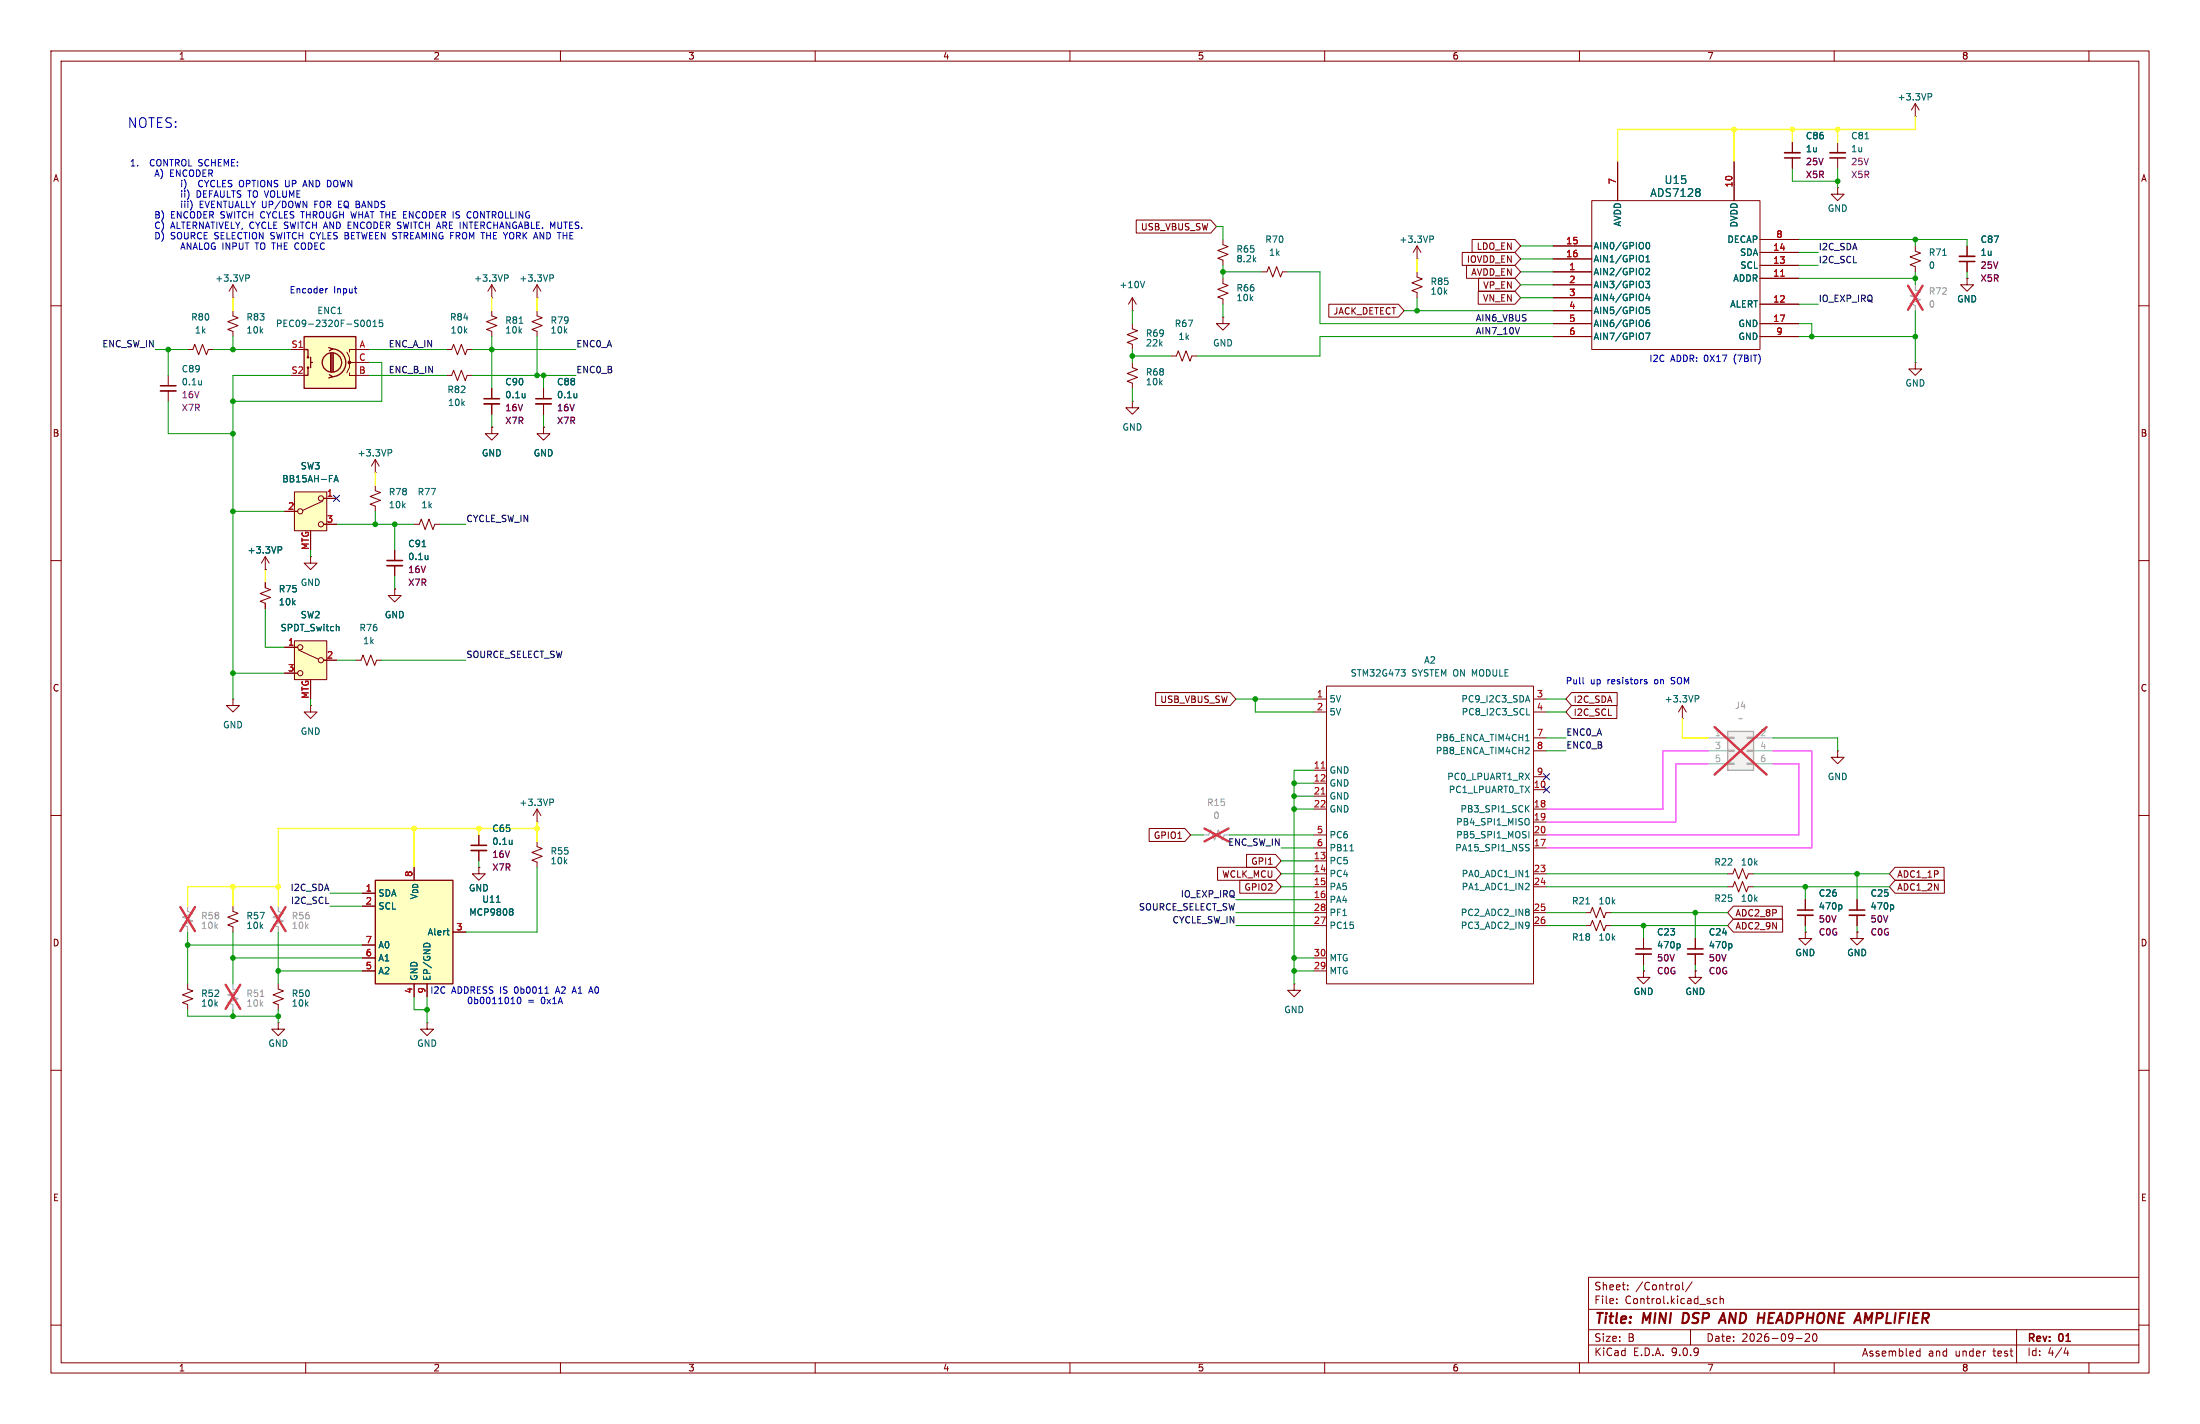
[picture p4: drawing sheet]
<svg xmlns="http://www.w3.org/2000/svg" width="432mm" height="279mm" viewBox="0 0 432 279" stroke-linecap="round" stroke-linejoin="round" font-family="sans-serif">
<path d="M0 0h431.8v279.4h-431.8z" fill="#fff" stroke="#fff" stroke-width=".2"/>
<g fill="none" stroke="#840000" stroke-width=".2">
<path d="M10 10h411.8v259.4h-411.8zM12 12h407.8v255.4h-407.8zM60 10v2M110 10v2M160 10v2M210 10v2M260 10v2M310 10v2M360 10v2M410 10v2M45.7 58.4h.1M45.7 55.9l-.7 1.3"/>
<path d="M45.7 55.9l.8 1.3M45.7 55.9v2.5M96.5 58.4h.1M96.5 55.9l-.7 1.3M96.5 55.9l.8 1.3M96.5 55.9v2.5M105.4 58.4h.1M105.4 55.9v2.5M105.4 55.9l-.8 1.3M105.4 55.9l.8 1.3M222.2 58.4v2.6M222.2 58.4l-.7 1.3"/>
<path d="M222.2 58.4l.8 1.3M240 47v1l1 .4-2 .7 2 .8-2 .8 1 .4v1M247.6 53.3h1.1l.3-1 .8 2.1 .8-2.1 .7 2.1 .4-1.1h1M278.1 50.8h.1M278.1 53.3v1.1l1 .3-2 .8 2 .8-2 .7 1 .4v1M278.1 48.3l-.7 1.2M278.1 48.3l.8 1.2M278.1 48.3v2.5M10 60h2M36.8 68.6h1l.4-1 .8 2 .8-2 .7 2 .4-1h1M45.7 61v1l1 .4-2 .7 2 .8-2 .7 1 .4v1M87.6 68.6h1l.4-1 .8 2 .8-2 .7 2 .4-1h1"/>
<path d="M96.5 61v1l1 .4-2 .7 2 .8-2 .7 1 .4v1M105.4 61v1l1 .4-2 .7 2 .8-2 .7 1 .4v1M222.2 78.7v1.3h1.3l-1.3 1.3-1.2-1.3h1.2M222.2 78.7h.1M222.2 71.1v1l1.1 .4-2.1 .8 2.1 .7-2.1 .8 1 .4v1M222.2 63.5v1l1.1 .4-2.1 .8 2.1 .7-2.1 .8 1 .4v1M222.2 61h.1M229.9 69.9h1l.4-1.1 .7 2.1 .8-2.1 .8 2.1 .3-1h1M240 62.2v1.3h1.3l-1.3 1.3-1.2-1.3h1.2M240 62.2h.1M419.8 60h2M73.7 92.7h.1"/>
<path d="M73.7 90.2l-.8 1.2M73.7 90.2l.7 1.2M73.7 90.2v2.5M10 110h2M52.1 114.3v1l1 .4-2 .8 2 .7-2 .8 1 .4v1M419.8 110h2M69.8 129.5h1.1l.3-1 .8 2.1 .8-2.1 .7 2.1 .4-1.1h1M257.8 137.2h2.5M257.8 139.7h2.5M260.3 134.6h40.7v58.4h-40.7zM301 137.2h2.5M301 139.7h2.5"/>
<path d="M330.2 138.4l-.8 1.3M330.2 138.4l.8 1.3M330.2 138.4v2.6M10 160h2M257.8 151.1h2.5M257.8 153.7h2.5M257.8 156.2h2.5M257.8 158.8h2.5M301 158.8h2.5M301 144.8h2.5M301 147.3h2.5M301 152.4h2.5"/>
<path d="M301 154.9h2.5M330.2 141h.1M419.8 160h2M105.4 165.1v1l1 .4-2 .8 2 .7-2 .8 1 .4v1M257.8 163.8h2.5M257.8 166.4h2.5M257.8 168.9h2.5M257.8 171.5h2.5M257.8 174h2.5M257.8 176.5h2.5M257.8 179.1h2.5M301 163.8h2.5"/>
<path d="M301 166.4h2.5M301 171.5h2.5M301 174h2.5M301 179.1h2.5M301 161.3h2.5M311.1 179.1h1.1l.3-1 .8 2 .8-2 .7 2 .4-1h1M339.1 174h1l.4-1 .7 2 .8-2 .8 2 .4-1h1M339.1 171.5h1l.4-1.1 .7 2.1 .8-2.1 .8 2.1 .4-1h1M364.5 176.5v2.1M364.5 179.6v2M254 193v1.3h1.3l-1.3 1.3-1.3-1.3h1.3M254 193h.1"/>
<path d="M257.8 181.6h2.5M257.8 188h2.5M257.8 190.5h2.5M301 181.6h2.5M311.1 181.6h1.1l.3-1 .8 2 .8-2 .7 2 .4-1h1M322.6 190.5v1.3h1.2l-1.2 1.2-1.3-1.2h1.3M322.6 190.5h.1M322.6 184.2v2M322.6 187.2v2M332.7 190.5v1.3h1.3l-1.3 1.2-1.2-1.2h1.2M332.7 190.5h.1M332.7 184.2v2"/>
<path d="M332.7 187.2v2M354.3 182.9v1.3h1.3l-1.3 1.2-1.2-1.2h1.2M354.3 182.9h.1M10 210h2M419.8 210h2M10 260h2M311.8 256.9h108M317.3 255.6v.2M317.3 254.9v.1M319.5 252.9v.2M319.5 252.2v.1M330.3 251.6v1.3l.2 .2"/>
<path d="M332.1 251.5l-1.3 1.9M337 254.9l-.5-.1-.2 .3 .1 .6h.6M337.6 254.9l.2-.1 .4 .1 .1 .9M337.6 254.3v1.5M419.7 250.6h-107.9v16.8M419.8 260h2M60 267.4v2M110 267.4v2M160 267.4v2M210 267.4v2M260 267.4v2M310 267.4v2"/>
<path d="M311.8 263.9h108M311.8 260.9h108M331.8 260.9v3M352.5 262.6h1.2M354.3 261.8l.6-.1 .2 .1 .1 .3-.9 1.1h.9M355.9 261.8l.2-.1a.8 .8 0 0 1 .5 .7 .8 .8 0 0 1-.5 .8l-.2-.2-.1-.4zM360 267.4v2M374.9 266h.6M374.9 265.2l.5-.1 .2 .3-.7 .2M376.7 265.1l-.4 .1-.2 .2 .1 .5 .5 .2M382.1 265.2l-.5-.1-.2 .3 .1 .6h.6M388.6 265.2v.2l-.7 .2"/>
<path d="M389.3 265.1v1M389.4 265.2l-.1 .2M394.5 265.1h.6M394.7 264.6v1.3l.4 .2M395.8 260.9v6.5M405.5 264.4l-.4 1.1h.9M405.8 265v1M410 267.4v2"/>
</g>
<path d="M330.4 257.6l-.2 2h.5M337.3 259.6l1-2 .4 2M337.6 259h1M366.2 257.6l.4 1.4" fill="none" stroke="#840000" stroke-width=".4"/>
<g fill="none" stroke="#006464" stroke-width=".2">
<path d="M48.2 53.9h.5l.3 .3-.2 .3-.6 .1M99 53.9h.5l.3 .3-.2 .3-.6 .1M107.9 53.9h.5l.2 .3-.1 .3-.6 .1M224.7 55.2l-.5 1.3M280.6 46.3h.5l.3 .2-.2 .4-.6 .1M101.9 63.4h.7M76.2 88.2h.5l.2 .3-.1 .3-.6 .1M275 131.4h.8l-.4 .5M275.6 131.9l.2 .2v.3l-.2 .3M299.5 137.4h.6M299.8 136.5l.5 1.2M332.7 136.5h.5l.2 .2-.1 .4h-.6"/>
<path d="M299.4 145.4h.7M299.6 158.6l.5 .7M299.7 140.3h.6M299.7 144.3l.1-.2v1.3M300 146.7l.1 .5-.7 .7h.7M300.1 158.1l-.7 .7M264.9 166.9h.8M299.4 174.6h.7M299.4 172h.7M299.7 166.3l.3 .1 .1 .3-.2 .2h-.3M299.7 165.7h.4M299.8 160.6l.2 .1a.81 .81 0 0 1-.2 1.2"/>
<path d="M300 178.4l.1 .2-.1 .3M300 179l.1 .2-.1 .4M300.1 163.1v1.3M300.1 173.4v.4M311.3 177.4h.7M371.4 177.5l.3 .3v.3l-.3 .3M300 181l.1 .6-.1 .5M300.1 181.5l-.1 .1M329.5 185.2l.3 .2v.4l-.3 .2M339.7 185.2l.2 .2v.4l-.2 .2"/>
</g>
<path d="M259.3 150.7h.7M259.3 155.8h.7" fill="none" stroke="#a90000" stroke-width=".2"/>
<path d="M363 178.6h3M321.1 186.2h3M331.2 186.2h3.1" fill="none" stroke="#840000" stroke-width=".3"/>
<path d="M363 179.6h3M321.1 187.2h3M331.2 187.2h3.1" fill="none" stroke="#840000" stroke-width=".33"/>
<path d="M73.7 172.7h15.2v20.3h-15.2z" fill="#ffffc2"/>
<path d="M73.7 172.7h15.2v20.3h-15.2z" fill="none" stroke="#840000" stroke-width=".25"/>
<g fill="none" stroke="#840000" stroke-width=".2">
<path d="M312.4 39.4h33v29.2h-33zM317.5 31.8v7.6M340.4 31.8v7.6M360.7 36.8v1.3h1.2l-1.2 1.3-1.3-1.3h1.3M360.7 36.8h.1M360.7 27.9v2.1M360.7 31v2M304.8 48.3h7.6M304.8 50.8h7.6M304.8 53.3h7.6M304.8 55.9h7.6M304.8 58.4h7.6"/>
<path d="M345.4 47h7.7M345.4 49.5h7.7M345.4 52.1h7.7M345.4 54.6h7.7M345.4 59.7h7.7M375.9 48.3v1l1 .4-2 .7 2 .8-2 .7 1 .4v1M304.8 61h7.6M304.8 63.5h7.6M304.8 66h7.6M345.4 63.5h7.7M345.4 66h7.7M71.1 175.3h2.6"/>
<path d="M71.1 177.8h2.6M94 170.2v1.3h1.2l-1.2 1.2-1.3-1.2h1.3M94 170.2h.1M36.8 193v1.1l1 .3-2 .8 2 .8-2 .7 1 .4v1M71.1 185.4h2.6M71.1 188h2.6M71.1 190.5h2.6M81.3 193v2.6M83.8 193v2.6M88.9 182.9h2.5M83.8 200.7v1.2h1.3l-1.3 1.3-1.3-1.3h1.3M83.8 200.7h.1"/>
</g>
<g fill="none" stroke="#006464" stroke-width=".2">
<path d="M333.5 37.1l.2 .2-.2 .3M333.5 37.7l.2 .3-.2 .5M366.1 27.2h.7M323 55.2h.8l-.4 .5 .3 .1v.5l-.2 .2-.4-.1M323.1 48.1l.3-.5a.68 .68 0 0 1 .4 .6 .68 .68 0 0 1-.4 .6l-.3-.4M323.1 52.8l.4-.2 .3 .4-.8 .9h.8M323.1 51.4h.7M323.1 50.5l.3-.4v1.3M323.4 57.7l-.3 .9h.7M323.7 58.2v.8M381.3 50.1h.7M323 65.3h.8l-.5 1.3"/>
<path d="M323.1 63.5l.2-.2h.2l.3 .2v.3l-.3 .3-.3-.1-.1-.2M323.7 62.8l-.4 .1-.2 .5M323.7 60.3h-.6v.6l.1-.1h.5l.1 .2-.1 .4-.2 .1-.4-.1M97.4 177h.8M100.2 178.3h.3l.2 .3-.2 .3M100.2 178.9h.3M100.5 178.9l.2 .2v.2l-.1 .2-.4 .1M83.2 185.3l.5-.2 .6 .2M87.7 182.6h.5M88 183.5h.2"/>
</g>
<path d="M349.5 54.2h.7" fill="none" stroke="#a90000" stroke-width=".2"/>
<path d="M375.9 55.9v1l1 .4-2 .7 2 .8-2 .8 1 .3v1.1" fill="none" stroke="#a1a1a1" stroke-width=".2"/>
<path d="M374.5 56.1l2.9 4.7M377.4 56.1l-2.9 4.7" fill="none" stroke="#e12e31" stroke-width=".46"/>
<path d="M359.2 31h3" fill="none" stroke="#840000" stroke-width=".3"/>
<path d="M359.2 30h3" fill="none" stroke="#840000" stroke-width=".33"/>
<path d="M59.7 66h10.1v10.2h-10.1z" fill="#ffffc2"/>
<g fill="none" stroke="#840000" stroke-width=".25">
<path d="M59.7 66h10.1v10.2h-10.1zM59.7 68.6h.8v1.5M60.5 72.1v1.6h-.8M61 70.1v2M61 71.1h.3M64.5 68.2l.8 .3-.7 .3M64.6 73.5l.7 .4-.8 .3M64.9 69.3v3.6M65.2 68.5a2.73 2.73 0 0 1 2.7 2.7 2.73 2.73 0 0 1-2.7 2.7M65.2 69.3v3.6M65.4 69.3v3.6"/>
<circle cx="60.5" cy="70.1" r=".13"/>
<circle cx="60.5" cy="72.1" r=".13"/>
<circle cx="65.2" cy="71.1" r="1.9"/>
</g>
<g fill="none" stroke="#840000" stroke-width=".2">
<path d="M351.8 27.9v2.1M351.8 31v2M240 54.6v1l1 .4-2 .8 2 .7-2 .8 1 .4v1M386.1 54.6v1.3h1.2l-1.2 1.3-1.3-1.3h1.3M386.1 54.6h.1M386.1 48.3v2M386.1 51.3v2M57.1 68.6h2.6M68.1 69.1l.5 1v1h.5M68.6 73.2v.5h3.8M72.4 68.6h-3.8v.5M72.4 71.1h-3.8v1l-.5 1.1"/>
<path d="M73.7 95.3v1l1 .3-2.1 .8 2.1 .8-2.1 .7 1.1 .4v1M77.5 115.6v1.2h1.2l-1.2 1.3-1.3-1.3h1.3M77.5 115.6h.1M354.3 176.5v2.1M354.3 179.6v2M54.6 193v1.1l1 .3-2 .8 2 .8-2 .7 1 .4v1M54.6 200.7v1.2h1.3l-1.3 1.3-1.3-1.3h1.3M54.6 200.7h.1"/>
</g>
<circle cx="68.6" cy="71.1" r=".25" fill="#840000" stroke="#840000" stroke-width=".2"/>
<path d="M71.5 63.1v.7M72.2 62.9l.1-.1a.68 .68 0 0 1 .4 .6 .68 .68 0 0 1-.4 .7 .84 .84 0 0 1-.1-1.2zM73.2 64.1h.7M73.2 63.2l.4-.4v1.3M75.1 62.8h-.6l-.1 .6 .2-.1 .4 .1 .1 .1v.5l-.2 .1-.5-.1M361.3 177.5l.2 .3v.3l-.2 .3" fill="none" stroke="#006464" stroke-width=".2"/>
<path d="M350.3 31h3M384.6 51.3h3M352.8 178.6h3.1" fill="none" stroke="#840000" stroke-width=".3"/>
<path d="M350.3 30h3M384.6 50.3h3M352.8 179.6h3.1" fill="none" stroke="#840000" stroke-width=".33"/>
<path d="M45.7 193v1.1l1 .3-2 .8 2 .8-2 .7 1 .4v1" fill="none" stroke="#a1a1a1" stroke-width=".2"/>
<path d="M51.1 195.5h.7" fill="none" stroke="#989898" stroke-width=".2"/>
<path d="M44.3 193.2l2.9 4.7M47.2 193.2l-2.9 4.7" fill="none" stroke="#e12e31" stroke-width=".46"/>
<path d="M57.8 125.7h6.3v7.7h-6.3z" fill="#ffffc2"/>
<g fill="none" stroke="#840000" stroke-width=".2">
<path d="M375.9 22.9h.1M375.9 20.3l-.7 1.3M375.9 20.3l.8 1.3M375.9 20.3v2.6M52.1 111.8h.1M52.1 109.2l-.8 1.3M52.1 109.2l.7 1.3M52.1 109.2v2.6M61 109.2v1.3h1.2l-1.2 1.3-1.3-1.3h1.3M61 109.2h.1M77.5 108v2M77.5 111v2"/>
<path d="M81.3 102.9h1l.4-1 .7 2 .8-2 .8 2 .3-1h1.1M45.7 137.2v1.2h1.3l-1.3 1.3-1.3-1.3h1.3M45.7 137.2h.1M55.9 127h2.5M55.9 132.1h2.5M57.8 125.7h6.3v7.7h-6.3zM58.6 127.6l3.9 1.7M61 138.4v1.3h1.2l-1.2 1.3-1.3-1.3h1.3M61 138.4h.1M61 133.4v3.8M63.5 129.5h2.5M360.7 147.3v1.3h1.2l-1.2 1.3-1.3-1.3h1.3"/>
<path d="M360.7 147.3h.1M45.7 177.8v1l1 .4-2 .8 2 .7-2 .8 1 .4v1M364.5 182.9v1.3h1.3l-1.3 1.2-1.3-1.2h1.3M364.5 182.9h.1"/>
<circle cx="58.9" cy="127" r=".51"/>
<circle cx="58.9" cy="132.1" r=".51"/>
<circle cx="63" cy="129.5" r=".51"/>
</g>
<path d="M378.4 18.4h.5l.3 .2-.2 .4h-.6M54.6 107.3h.5l.2 .2-.1 .4h-.6M82.8 107.3h.8M84 109v.8M84 109.7h-.1M66.4 122.9l.2 .2v.7" fill="none" stroke="#006464" stroke-width=".2"/>
<path d="M75.9 110h3.1" fill="none" stroke="#840000" stroke-width=".3"/>
<path d="M75.9 111h3.1" fill="none" stroke="#840000" stroke-width=".33"/>
<path d="M54.6 177.8v1l1 .4-2 .8 2 .7-2 .8 1 .4v1M236.2 163.8h1l.4-1 .8 2 .7-2 .8 2 .4-1h1" fill="none" stroke="#a1a1a1" stroke-width=".2"/>
<path d="M53.2 178l2.8 4.7M56 178l-2.8 4.7M236.4 162.6l4.7 2.5M241.1 162.6l-4.7 2.5" fill="none" stroke="#e12e31" stroke-width=".46"/>
<path d="M339.1 143.5h5.1v7.6h-5.1z" fill="#f0f0f0"/>
<path d="M339.1 143.5h5.1v7.6h-5.1z" fill="none" stroke="#a1a1a1" stroke-width=".25"/>
<g fill="none" stroke="#a1a1a1" stroke-width=".2">
<path d="M335.3 144.8h3.8M335.3 147.3h3.8M335.3 149.9h3.8M339.1 144.7h1.3v.2h-1.3zM339.1 147.2h1.3v.2h-1.3zM339.1 149.7h1.3v.3h-1.3zM342.9 144.7h1.3v.2h-1.3zM342.9 147.2h1.3v.2h-1.3zM342.9 149.7h1.3v.3h-1.3zM344.2 144.8h3.8M344.2 147.3h3.8M344.2 149.9h3.8"/>
<path d="M36.8 177.8v1l1 .4-2 .8 2 .7-2 .8 1 .4v1"/>
</g>
<path d="M336.5 142.7l10.2 9.3M346.7 142.7l-10.2 9.3M35.4 178l2.9 4.7M38.3 178l-2.9 4.7" fill="none" stroke="#e12e31" stroke-width=".46"/>
<path d="M31.5 75.7h3M95 78.2h3M105.2 78.2h3M92.5 165.9h3" fill="none" stroke="#840000" stroke-width=".3"/>
<path d="M31.5 76.7h3M95 79.2h3M105.2 79.2h3M92.5 166.9h3" fill="none" stroke="#840000" stroke-width=".33"/>
<g fill="none" stroke="#840000" stroke-width=".2">
<path d="M33 73.7v2M33 76.7v2M87.6 73.7h1l.4-1.1 .8 2.1 .8-2.1 .7 2.1 .4-1h1M96.5 76.2v2M96.5 79.2v2.1M106.7 76.2v2M106.7 79.2v2.1M375.9 71.1v1.3h1.3l-1.3 1.3-1.3-1.3h1.3M375.9 71.1h.1M96.5 83.8v1.3h1.3l-1.3 1.3-1.3-1.3h1.3M96.5 83.8h.1M106.7 83.8v1.3h1.2l-1.2 1.3-1.3-1.3h1.3"/>
<path d="M106.7 83.8h.1M105.4 158.8l-.8 1.2M105.4 158.8l.8 1.2M105.4 158.8v2.5M94 163.8v2.1M94 166.9v2M105.4 161.3h.1"/>
</g>
<path d="M39.5 74.7v.8M39.5 75.4v.1M103 77.2v.9M103 77.9v.1M113.2 77.2v.9M113.2 77.9l-.1 .1M107.9 156.8h.5l.2 .2-.1 .4-.6 .1M100.5 164.8v.9M100.5 165.6h-.1" fill="none" stroke="#006464" stroke-width=".2"/>
<path d="M57.8 96.5h6.3v7.6h-6.3z" fill="#ffffc2"/>
<g fill="none" stroke="#840000" stroke-width=".2">
<path d="M317.5 31.8v7.6M340.4 31.8v7.6M351.8 27.9v2.1M351.8 31v2M223 43.2h14.6l1.2 1.3-1.2 1.2h-14.6zM260.8 59.7h13.7l1.1 1.3-1.1 1.2h-13.7zM287 49.5h10.3l1.1 1.3-1.1 1.3h-10.3zM287.8 52.1h9.5l1.1 1.2-1.1 1.3h-9.5zM288.9 47h8.4l1.1 1.3-1.1 1.2h-8.4zM290.1 57.1h7.2l1.1 1.3-1.1 1.3h-7.2zM290.2 54.6h7.1l1.1 1.3-1.1 1.3h-7.1zM304.8 48.3h7.6"/>
<path d="M304.8 50.8h7.6M304.8 53.3h7.6M304.8 55.9h7.6M304.8 58.4h7.6M345.4 47h7.7M345.4 49.5h7.7M345.4 52.1h7.7M345.4 54.6h7.7M345.4 59.7h7.7M386.1 54.6h.1M386.1 48.3v2M386.1 51.3v2"/>
<path d="M96.5 76.2v2M96.5 79.2v2.1M106.7 76.2v2M106.7 79.2v2.1M304.8 61h7.6M304.8 63.5h7.6M304.8 66h7.6M345.4 63.5h7.7M345.4 66h7.7M57.8 96.5h6.3v7.6h-6.3zM63.3 98.3l-3.9 1.8M63.5 97.8h2.5"/>
<path d="M96.5 83.8h.1M106.7 83.8h.1M52.1 111.8h.1M52.1 114.3v1M52.1 118.4v1M55.9 100.3h2.5M61 104.1v3.9M63.5 102.9h2.5M77.5 115.6h.1M77.5 108v2M77.5 111v2M55.9 127h2.5"/>
<path d="M55.9 132.1h2.5M61 133.4v3.8M63.5 129.5h2.5M226.8 135.9h14.7l1.1 1.3-1.1 1.2h-14.7zM308.5 138.4h8.8v2.6h-8.8l-1.2-1.3zM308.5 135.9h8.9v2.5h-8.9l-1.2-1.2zM71.1 175.3h2.6M71.1 177.8h2.6M94 170.2h.1M94 163.8v2.1M94 166.9v2M225.5 162.6h7.1l1.1 1.2-1.1 1.3h-7.1z"/>
<path d="M239 170.2h11.3l1.2 1.3-1.2 1.2h-11.3zM243.3 172.7h7l1.2 1.3-1.2 1.3h-7zM244.7 167.6h5.6l1.2 1.3-1.2 1.3h-5.6zM340.2 177.8h9.6v2.5h-9.6l-1.1-1.2zM354.3 176.5v2.1M354.3 179.6v2M364.5 176.5v2.1M364.5 179.6v2M372 170.2h9.6v2.5h-9.6l-1.2-1.2zM372 172.7h9.6v2.6h-9.6l-1.2-1.3zM71.1 185.4h2.6M71.1 188h2.6"/>
<path d="M71.1 190.5h2.6M81.3 193v2.6M83.8 193v2.6M88.9 182.9h2.5M322.6 190.5h.1M322.6 184.2v2M322.6 187.2v2M332.7 190.5h.1M332.7 184.2v2M332.7 187.2v2M340.2 180.3h9.7v2.6h-9.7l-1.1-1.3zM354.3 182.9h.1"/>
<path d="M364.5 182.9h.1"/>
<circle cx="63" cy="97.8" r=".51"/>
<circle cx="58.9" cy="100.3" r=".51"/>
<circle cx="63" cy="102.9" r=".51"/>
</g>
<g fill="none" stroke="#006464" stroke-width=".2">
<path d="M333.5 37.1l.2 .2-.2 .3M333.5 37.7l.2 .3-.2 .5M323 55.2h.8l-.4 .5 .3 .1v.5l-.2 .2-.4-.1M323.1 48.1l.3-.5a.68 .68 0 0 1 .4 .6 .68 .68 0 0 1-.4 .6l-.3-.4M323.1 52.8l.4-.2 .3 .4-.8 .9h.8M323.1 51.4h.7M323.1 50.5l.3-.4v1.3M323.4 57.7l-.3 .9h.7M323.7 58.2v.8M103 77.2v.9M103 77.9v.1M113.2 77.2v.9"/>
<path d="M113.2 77.9l-.1 .1M323 65.3h.8l-.5 1.3M323.1 63.5l.2-.2h.2l.3 .2v.3l-.3 .3-.3-.1-.1-.2M323.7 62.8l-.4 .1-.2 .5M323.7 60.3h-.6v.6l.1-.1h.5l.1 .2-.1 .4-.2 .1-.4-.1M65.6 94.6l.4-1.3 .4 1.3M65.7 94.2h.6M54.6 107.3h.5l.2 .2-.1 .4h-.6M82.8 107.3h.8M84 109v.8M84 109.7h-.1M66.4 122.9l.2 .2v.7"/>
<path d="M97.4 177h.8M100.2 178.3h.3l.2 .3-.2 .3M100.2 178.9h.3M100.5 178.9l.2 .2v.2l-.1 .2-.4 .1M100.5 164.8v.9M100.5 165.6h-.1M361.3 177.5l.2 .3v.3l-.2 .3M371.4 177.5l.3 .3v.3l-.3 .3M83.2 185.3l.5-.2 .6 .2M87.7 182.6h.5M88 183.5h.2M329.5 185.2l.3 .2v.4l-.3 .2"/>
<path d="M339.7 185.2l.2 .2v.4l-.2 .2"/>
</g>
<path d="M298.2 64.3l-.4 1.2" fill="none" stroke="#0f0f0f" stroke-width=".2"/>
<g fill="none" stroke="#009600" stroke-width=".2">
<path d="M351.8 33v2.6h8.9M360.7 33v3.8M238.8 44.5h1.2v2.5M240 53.3h7.6M240 52.1v2.5M240 59.7v2.5M252.7 53.3h6.4v10.2h45.7M278.1 58.4v2.6M298.4 53.3h6.4M298.4 48.3h6.4M298.4 58.4h6.4M298.4 50.8h6.4"/>
<path d="M298.4 55.9h6.4M353.1 52.1h3.8M353.1 47h33v1.3M353.1 54.6h22.8M353.1 49.5h3.8M353.1 59.7h3.8M375.9 47v1.3M375.9 53.3v2.6M386.1 53.3v1.3M30.5 68.6h6.3M33 68.6v5.1M33 78.7v6.4h12.7"/>
<path d="M41.9 68.6h15.2M45.7 66v2.6M57.1 73.7h-11.4v63.5M72.4 71.1h2.5v7.6h-29.2M72.4 73.7h15.2M72.4 68.6h15.2M92.7 73.7h20.3M92.7 68.6h20.3M96.5 66v10.2M105.4 66v7.7M106.7 73.7v2.5M222.2 61v2.5"/>
<path d="M222.2 68.6v2.5M222.2 76.2v2.5M222.2 69.9h7.7M275.6 61h29.2M304.8 66h-45.7v3.9h-24.2M353.1 63.5h2.5v2.5M353.1 66h22.8M375.9 61v10.1M96.5 81.3v2.5M106.7 81.3v2.5M45.7 100.3h10.2M52.1 119.4v7.6h3.8"/>
<path d="M61 108v1.2M66 102.9h15.3M73.7 100.3v2.6M77.5 102.9v5.1M77.5 113v2.6M86.4 102.9h5M45.7 132.1h10.2M61 137.2v1.2M66 129.5h3.8M74.9 129.5h16.5M242.6 137.2h15.2M246.4 137.2v2.5h11.4"/>
<path d="M303.5 137.2h3.8M303.5 139.7h3.8M254 158.8h3.8M254 153.7h3.8M254 156.2h3.8M257.8 151.1h-3.8v41.9M303.5 144.8h3.8M303.5 147.3h3.8M348 144.8h12.7v2.5M64.8 175.3h6.3M64.8 177.8h6.3M94 168.9v1.3"/>
<path d="M105.4 170.2v12.7h-14M233.7 163.8h2.5M241.3 163.8h16.5M242.6 179.1h15.2M242.6 176.5h15.2M251.5 171.5h6.3M251.5 174h6.3M251.5 168.9h6.3M251.5 166.4h6.3M303.5 171.5h35.6M303.5 174h35.6M303.5 179.1h7.6"/>
<path d="M316.2 179.1h22.9M332.7 179.1v5.1M344.2 171.5h26.6M344.2 174h26.6M354.3 174v2.5M364.5 171.5v5M36.8 182.9v10.1M36.8 198.1v1.3h17.8M36.8 185.4h34.3M45.7 182.9v10.1M45.7 198.1v1.3M45.7 188h25.4"/>
<path d="M54.6 182.9v10.1M54.6 198.1v2.6M54.6 190.5h16.5M81.3 195.6v2.5h2.5M83.8 195.6v5.1M242.6 181.6h15.2M254 188h3.8M254 190.5h3.8M303.5 181.6h7.6M316.2 181.6h22.9M322.6 181.6v2.6M322.6 189.2v1.3"/>
<path d="M332.7 189.2v1.3M354.3 181.6v1.3M364.5 181.6v1.3"/>
</g>
<g fill="none" stroke="#ff0" stroke-width=".25">
<path d="M340.4 25.4v6.4M351.8 25.4v2.5M360.7 25.4v2.5M375.9 22.9v2.5h-58.4v6.4M45.7 58.4v2.6M96.5 58.4v2.6M105.4 58.4v2.6M278.1 50.8v2.5M73.7 92.7v2.6M52.1 111.8v2.5M330.2 141v3.8h5.1M45.7 174v3.8"/>
<path d="M54.6 174h-17.8v3.8M81.3 162.6v7.6M94 162.6v1.2M105.4 162.6h-50.8v15.2M105.4 161.3v3.8"/>
</g>
<path d="M335.3 147.3h-8.9v11.5h-22.9M335.3 149.9h-6.4v11.4h-25.4M348 147.3h7.6v19.1h-52.1M348 149.9h5.1v13.9h-49.6" fill="none" stroke="#f0f" stroke-width=".2"/>
<path d="M65.4 97.2l1.2 1.2M66.6 97.2l-1.2 1.2M302.9 151.8l1.2 1.2M302.9 154.3l1.2 1.2M304.1 151.8l-1.2 1.2M304.1 154.3l-1.2 1.2" fill="none" stroke="#000084" stroke-width=".2"/>
<g fill="none" stroke="#0000c2" stroke-width=".2">
<path d="M30.4 34.6l.4-1.3 .4 1.3M30.5 34.3h.6M31.8 33.5a1.48 1.48 0 0 1-.3 1.6M35.7 35.8v.9M35.7 37.4v.2M35.7 37.9v.8M35.7 39.5v.1M35.7 39.9v.8M36.3 37.4v.2M36.3 37.9v.8M36.3 39.5v.1M36.3 39.9v.8"/>
<path d="M36.4 35.6a1.48 1.48 0 0 1-.3 1.5M36.7 37.3a1.46 1.46 0 0 1 0 1.9M36.9 39.5v.1M36.9 39.9v.8M37.4 39.3a1.46 1.46 0 0 1 0 1.9M59.5 36.3h.7M59.9 35.4l-.5 1.3M30.6 41.5h.4l.2 .3-.2 .3 .2 .1 .1 .3-.2 .3h-.5zM30.6 45.6a.64 .64 0 0 1 .7 .6 .64 .64 0 0 1-.7 .7zM30.6 42.1h.4M31.3 43.7a.6 .6 0 0 0-.8 .4 .6 .6 0 0 0 .6 .7l.2-.1M31.7 43.4a1.46 1.46 0 0 1 0 1.9"/>
<path d="M31.7 41.3a1.46 1.46 0 0 1 0 2M31.7 45.4a1.46 1.46 0 0 1 0 2M35.5 48.9l.4-1.2 .4 1.2M35.6 48.6h.6M37.5 47.7v1.2l-.8-1.2v1.2M37.9 48.9l.4-1.2 .4 1.2M38 48.6h.6M39.2 47.7v1.2h.6M40.2 47.8l-.1 .7a.42 .42 0 0 0 .5 .4 .42 .42 0 0 0 .4-.4l-.1-.7M41.6 47.8a.59 .59 0 0 0-.1 .8 .59 .59 0 0 0 .8 .2v-.4h-.3M64.3 56.6l-.4 .3M69.5 56.6h.5"/>
<path d="M69.9 57.5h.1M92.2 41.5l.2 .1M92.4 42.7l-.2 .1M310.7 132.9v1.1l.2 .2M322.8 133.7l.4 .1 .1 .2-.2 .2-.4-.1M322.8 133.4h.4M100.3 196.9h.7M101.6 195.8a.69 .69 0 0 0 .3 1.1l.3-.5-.1-.6M107 194.9h.7M112.4 194.5h.6M112.7 193.6l-.4 1.3M115.7 194.5h.6"/>
<path d="M116 193.6l-.5 1.3"/>
</g>
<path d="M349.5 54.2h.7" fill="none" stroke="#a90000" stroke-width=".2"/>
<g fill="#009600" stroke="#009600" stroke-width=".2">
<circle cx="45.7" cy="78.7" r=".46"/>
<circle cx="33" cy="68.6" r=".46"/>
<circle cx="254" cy="190.5" r=".46"/>
<circle cx="254" cy="188" r=".46"/>
<circle cx="83.8" cy="198.1" r=".46"/>
<circle cx="45.7" cy="188" r=".46"/>
<circle cx="45.7" cy="199.4" r=".46"/>
<circle cx="54.6" cy="199.4" r=".46"/>
<circle cx="36.8" cy="185.4" r=".46"/>
<circle cx="54.6" cy="190.5" r=".46"/>
<circle cx="45.7" cy="85.1" r=".46"/>
<circle cx="77.5" cy="102.9" r=".46"/>
<circle cx="45.7" cy="68.6" r=".46"/>
<circle cx="73.7" cy="102.9" r=".46"/>
<circle cx="45.7" cy="100.3" r=".46"/>
<circle cx="222.2" cy="69.9" r=".46"/>
<circle cx="240" cy="53.3" r=".46"/>
<circle cx="45.7" cy="132.1" r=".46"/>
<circle cx="254" cy="153.7" r=".46"/>
<circle cx="254" cy="156.2" r=".46"/>
<circle cx="254" cy="158.8" r=".46"/>
<circle cx="246.4" cy="137.2" r=".46"/>
<circle cx="96.5" cy="68.6" r=".46"/>
<circle cx="105.4" cy="73.7" r=".46"/>
<circle cx="106.7" cy="73.7" r=".46"/>
<circle cx="375.9" cy="66" r=".46"/>
<circle cx="355.6" cy="66" r=".46"/>
<circle cx="364.5" cy="171.5" r=".46"/>
<circle cx="375.9" cy="54.6" r=".46"/>
<circle cx="360.7" cy="35.6" r=".46"/>
<circle cx="375.9" cy="47" r=".46"/>
<circle cx="278.1" cy="61" r=".46"/>
<circle cx="332.7" cy="179.1" r=".46"/>
<circle cx="322.6" cy="181.6" r=".46"/>
<circle cx="354.3" cy="174" r=".46"/>
</g>
<g fill="#ff0" stroke="#ff0" stroke-width=".2">
<circle cx="94" cy="162.6" r=".46"/>
<circle cx="105.4" cy="162.6" r=".46"/>
<circle cx="81.3" cy="162.6" r=".46"/>
<circle cx="54.6" cy="174" r=".46"/>
<circle cx="45.7" cy="174" r=".46"/>
<circle cx="360.7" cy="25.4" r=".46"/>
<circle cx="351.8" cy="25.4" r=".46"/>
<circle cx="340.4" cy="25.4" r=".46"/>
</g>
<g font-size="2.8" fill="#840000">
<text x="312.8" y="260.3">Title:</text>
<text x="322.5" y="260.3">MINI</text>
<text x="331.1" y="260.3">DSP</text>
<text x="339.3" y="260.3">AND HEADPHONE</text>
<text x="367.5" y="260.3">AMPLIFIER</text>
</g>
<text font-size="2.7" fill="#0000c2" x="25" y="25.3">NOTES:</text>
<g font-size="2.1" fill="#006464">
<text x="323.8" y="38.8">ADS7128</text>
<text x="326.6" y="36.3">U15</text>
</g>
<g font-size="2.1" fill="#840000">
<text x="312.8" y="256.1">File:</text>
<text x="312.8" y="253.4">Sheet:</text>
<text x="318.9" y="256.1">Control.kicad_sch</text>
<text x="321" y="253.4">/Control/</text>
<text x="312.8" y="263.5">Size:</text>
<text x="319.5" y="263.5">B</text>
<text x="334.8" y="263.5">Date:</text>
<text x="341.8" y="263.5">2026-09-20</text>
<text x="397.8" y="263.7">Rev:</text>
<text x="404.2" y="263.7">01</text>
<text x="312.8" y="266.3">KiCad</text>
<text x="320.5" y="266.3">E.D.A.</text>
<text x="328.1" y="266.3">9.0.9</text>
<text x="364.1" y="266.4">Assembled</text>
<text x="377.2" y="266.4">and</text>
<text x="382.5" y="266.4">under</text>
<text x="390.1" y="266.4">test</text>
<text x="397.8" y="266.3">Id:</text>
<text x="401.9" y="266.3">4/4</text>
</g>
<g font-size="1.8" fill="#840000">
<text x="35" y="11.9">1</text>
<text x="85" y="11.9">2</text>
<text x="135" y="11.9">3</text>
<text x="185" y="11.9">4</text>
<text x="235" y="11.9">5</text>
<text x="285" y="11.9">6</text>
<text x="335" y="11.9">7</text>
<text x="385" y="11.9">8</text>
<text x="10.3" y="35.9">A</text>
<text x="420.1" y="35.9">A</text>
<text x="223.8" y="45.4">USB_VBUS_SW</text>
<text x="287.8" y="51.8">IOVDD_EN</text>
<text x="289.7" y="49.2">LDO_EN</text>
<text x="288.7" y="54.3">AVDD_EN</text>
<text x="291" y="59.4">VN_EN</text>
<text x="291" y="56.8">VP_EN</text>
<text x="261.6" y="61.9">JACK_DETECT</text>
<text x="10.3" y="85.9">B</text>
<text x="420.1" y="85.9">B</text>
<text x="10.3" y="135.9">C</text>
<text x="420.1" y="135.9">C</text>
<text x="227.6" y="138.1">USB_VBUS_SW</text>
<text x="308.8" y="140.7">I2C_SCL</text>
<text x="308.8" y="138.1">I2C_SDA</text>
<text x="226.4" y="164.8">GPIO1</text>
<text x="239.8" y="172.4">WCLK_MCU</text>
<text x="245.5" y="169.9">GPI1</text>
<text x="372.3" y="172.4">ADC1_1P</text>
<text x="244.1" y="174.9">GPIO2</text>
<text x="372.3" y="174.9">ADC1_2N</text>
<text x="10.3" y="185.9">D</text>
<text x="340.5" y="182.6">ADC2_9N</text>
<text x="340.5" y="180">ADC2_8P</text>
<text x="420.1" y="185.9">D</text>
<text x="10.3" y="235.9">E</text>
<text x="420.1" y="235.9">E</text>
<text x="35" y="269.3">1</text>
<text x="85" y="269.3">2</text>
<text x="135" y="269.3">3</text>
<text x="185" y="269.3">4</text>
<text x="235" y="269.3">5</text>
<text x="285" y="269.3">6</text>
<text x="335" y="269.3">7</text>
<text x="385" y="269.3">8</text>
</g>
<g font-size="1.8" fill="#006464">
<text x="372.3" y="19.9">+3.3VP</text>
<text x="354.3" y="27.5">C86</text>
<text x="363.2" y="27.5">C81</text>
<text x="354.3" y="30.1">1u</text>
<text x="363.2" y="30.1">1u</text>
<text x="358.6" y="41.8">GND</text>
<text x="248.2" y="47.9">R70</text>
<text x="274.6" y="47.9">+3.3VP</text>
<text x="318.4" y="44.5" transform="rotate(-90 318.4 44.5)">AVDD</text>
<text x="338.9" y="47.9">DECAP</text>
<text x="341.2" y="44.7" transform="rotate(-90 341.2 44.7)">DVDD</text>
<text x="388.6" y="47.8">C87</text>
<text x="242.6" y="51.7">8.2k</text>
<text x="242.6" y="49.8">R65</text>
<text x="249" y="50.4">1k</text>
<text x="312.7" y="49.1">AIN0/GPIO0</text>
<text x="312.7" y="51.7">AIN1/GPIO1</text>
<text x="341.4" y="50.4">SDA</text>
<text x="341.5" y="52.9">SCL</text>
<text x="378.5" y="52.9">0</text>
<text x="378.5" y="50.4">R71</text>
<text x="388.6" y="50.4">1u</text>
<text x="42.1" y="55.5">+3.3VP</text>
<text x="92.9" y="55.5">+3.3VP</text>
<text x="101.8" y="55.5">+3.3VP</text>
<text x="219.6" y="56.7">+10V</text>
<text x="242.6" y="59.3">10k</text>
<text x="242.6" y="57.4">R66</text>
<text x="280.7" y="58">10k</text>
<text x="280.7" y="56.1">R85</text>
<text x="312.7" y="54.2">AIN2/GPIO2</text>
<text x="312.7" y="56.7">AIN3/GPIO3</text>
<text x="312.7" y="59.3">AIN4/GPIO4</text>
<text x="340.1" y="55.5">ADDR</text>
<text x="384" y="59.5">GND</text>
<text x="37.4" y="63.1">R80</text>
<text x="38.1" y="65.6">1k</text>
<text x="48.3" y="65.6">10k</text>
<text x="48.3" y="63.1">R83</text>
<text x="54.1" y="64.4">PEC09-2320F-S0015</text>
<text x="62.2" y="61.8">ENC1</text>
<text x="88.2" y="63.1">R84</text>
<text x="88.3" y="65.6">10k</text>
<text x="99.1" y="65.6">10k</text>
<text x="99.1" y="63.7">R81</text>
<text x="108" y="65.6">10k</text>
<text x="108" y="63.7">R79</text>
<text x="230.5" y="64.4">R67</text>
<text x="312.7" y="61.8">AIN5/GPIO5</text>
<text x="312.7" y="64.4">AIN6/GPIO6</text>
<text x="339.5" y="60.6">ALERT</text>
<text x="341.1" y="64.4">GND</text>
<text x="224.8" y="68.2">22k</text>
<text x="224.8" y="66.3">R69</text>
<text x="231.2" y="66.9">1k</text>
<text x="238" y="68.2">GND</text>
<text x="312.7" y="66.9">AIN7/GPIO7</text>
<text x="341.1" y="66.9">GND</text>
<text x="35.6" y="73.3">C89</text>
<text x="35.6" y="75.8">0.1u</text>
<text x="87.7" y="77.3">R82</text>
<text x="99.1" y="75.8">C90</text>
<text x="109.2" y="75.8">C88</text>
<text x="224.8" y="75.8">10k</text>
<text x="224.8" y="73.9">R68</text>
<text x="373.9" y="76">GND</text>
<text x="87.8" y="79.9">10k</text>
<text x="99.1" y="78.3">0.1u</text>
<text x="109.2" y="78.3">0.1u</text>
<text x="70.1" y="89.8">+3.3VP</text>
<text x="94.5" y="89.8">GND</text>
<text x="104.6" y="89.8">GND</text>
<text x="220.2" y="84.7">GND</text>
<text x="55.3" y="94.8">BB15AH-FA</text>
<text x="58.9" y="92.3">SW3</text>
<text x="76.2" y="99.9">10k</text>
<text x="76.2" y="97.4">R78</text>
<text x="81.9" y="97.4">R77</text>
<text x="82.6" y="99.9">1k</text>
<text x="80" y="107.5">C91</text>
<text x="48.5" y="108.8">+3.3VP</text>
<text x="80" y="110.1">0.1u</text>
<text x="54.6" y="119">10k</text>
<text x="54.6" y="116.4">R75</text>
<text x="58.9" y="115.2">GND</text>
<text x="55" y="124.1">SPDT_Switch</text>
<text x="58.9" y="121.5">SW2</text>
<text x="70.4" y="124.1">R76</text>
<text x="75.4" y="121.5">GND</text>
<text x="71.2" y="126.6">1k</text>
<text x="279.4" y="130.4">A2</text>
<text x="265" y="132.9">STM32G473</text>
<text x="277.1" y="132.9">SYSTEM ON MODULE</text>
<text x="43.7" y="143.1">GND</text>
<text x="260.9" y="138">5V</text>
<text x="260.9" y="140.6">5V</text>
<text x="286.7" y="138">PC9_I2C3_SDA</text>
<text x="286.8" y="140.6">PC8_I2C3_SCL</text>
<text x="326.6" y="138">+3.3VP</text>
<text x="58.9" y="144.4">GND</text>
<text x="281.7" y="145.6">PB6_ENCA_TIM4CH1</text>
<text x="281.7" y="148.2">PB8_ENCA_TIM4CH2</text>
<text x="260.9" y="152">GND</text>
<text x="260.9" y="154.5">GND</text>
<text x="284" y="153.3">PC0_LPUART1_RX</text>
<text x="284.3" y="155.8">PC1_LPUART0_TX</text>
<text x="358.6" y="153.3">GND</text>
<text x="101.8" y="158.3">+3.3VP</text>
<text x="260.9" y="157.1">GND</text>
<text x="260.9" y="159.6">GND</text>
<text x="286.6" y="159.6">PB3_SPI1_SCK</text>
<text x="96.5" y="163.4">C65</text>
<text x="96.5" y="166">0.1u</text>
<text x="108" y="167.9">R55</text>
<text x="260.9" y="164.7">PC6</text>
<text x="260.9" y="167.2">PB11</text>
<text x="285.5" y="167.2">PA15_SPI1_NSS</text>
<text x="285.7" y="162.2">PB4_SPI1_MISO</text>
<text x="285.7" y="164.7">PB5_SPI1_MOSI</text>
<text x="108" y="169.8">10k</text>
<text x="260.9" y="169.8">PC5</text>
<text x="260.9" y="172.3">PC4</text>
<text x="286.8" y="172.3">PA0_ADC1_IN1</text>
<text x="336.4" y="170">R22</text>
<text x="341.6" y="170">10k</text>
<text x="74.2" y="176.1">SDA</text>
<text x="74.2" y="178.7">SCL</text>
<text x="82.1" y="176.6" transform="rotate(-90 82.1 176.6)">V_{DD}</text>
<text x="91.9" y="175.1">GND</text>
<text x="92" y="179.9">MCP9808</text>
<text x="94.5" y="177.3">U11</text>
<text x="260.9" y="174.9">PA5</text>
<text x="260.9" y="177.4">PA4</text>
<text x="260.9" y="179.9">PF1</text>
<text x="286.6" y="179.9">PC2_ADC2_IN8</text>
<text x="286.8" y="174.9">PA1_ADC1_IN2</text>
<text x="308.4" y="177.6">R21</text>
<text x="313.6" y="177.6">10k</text>
<text x="336.4" y="177.1">R25</text>
<text x="341.6" y="177.1">10k</text>
<text x="356.9" y="178.7">470p</text>
<text x="356.9" y="176.1">C26</text>
<text x="367" y="178.7">470p</text>
<text x="367" y="176.1">C25</text>
<text x="48.3" y="182.5">10k</text>
<text x="48.3" y="180.6">R57</text>
<text x="83.8" y="183.7">Alert</text>
<text x="260.9" y="182.5">PC15</text>
<text x="286.6" y="182.5">PC3_ADC2_IN9</text>
<text x="308.4" y="184.8">R18</text>
<text x="313.6" y="184.8">10k</text>
<text x="325.1" y="183.7">C23</text>
<text x="335.3" y="183.7">C24</text>
<text x="74.2" y="186.3">A0</text>
<text x="74.2" y="188.8">A1</text>
<text x="74.2" y="191.4">A2</text>
<text x="260.9" y="188.8">MTG</text>
<text x="260.9" y="191.4">MTG</text>
<text x="325.1" y="186.3">470p</text>
<text x="335.3" y="186.3">470p</text>
<text x="352.3" y="187.8">GND</text>
<text x="362.5" y="187.8">GND</text>
<text x="39.4" y="197.7">10k</text>
<text x="39.4" y="195.8">R52</text>
<text x="57.2" y="197.7">10k</text>
<text x="57.2" y="195.8">R50</text>
<text x="82.1" y="192.5" transform="rotate(-90 82.1 192.5)">GND</text>
<text x="84.7" y="192.5" transform="rotate(-90 84.7 192.5)">EP/GND</text>
<text x="320.5" y="195.4">GND</text>
<text x="330.7" y="195.4">GND</text>
<text x="252" y="199">GND</text>
<text x="52.6" y="205.6">GND</text>
<text x="81.8" y="205.6">GND</text>
</g>
<g font-size="1.8" fill="#0000c2">
<text x="25.4" y="33">1.</text>
<text x="29.6" y="33">CONTROL SCHEME:</text>
<text x="33.3" y="35">ENCODER</text>
<text x="38.5" y="39.1">DEFAULTS TO VOLUME</text>
<text x="39.1" y="37.1">CYCLES OPTIONS</text>
<text x="39.1" y="41.2">EVENTUALLY UP/DOWN</text>
<text x="56.5" y="37.1">UP</text>
<text x="60.2" y="37.1">AND DOWN</text>
<text x="62" y="41.2">FOR EQ BANDS</text>
<text x="33.5" y="43.2">ENCODER SWITCH CYCLES THROUGH WHAT THE ENCODER IS</text>
<text x="33.5" y="45.2">ALTERNATIVELY, CYCLE SWITCH AND ENCODER SWITCH ARE INTERCHANGABLE. MUTES.</text>
<text x="33.5" y="47.3">SOURCE SELECTION SWITCH CYLES BETWEEN STREAMING FROM THE YORK AND THE</text>
<text x="93.1" y="43.2">CONTROLLING</text>
<text x="43.6" y="49.3">INPUT</text>
<text x="50.2" y="49.3">TO THE CODEC</text>
<text x="56.7" y="57.8">Encoder</text>
<text x="65.5" y="57.8">Input</text>
<text x="323.6" y="71.2">I2C</text>
<text x="327.9" y="71.2">ADDR: 0X17</text>
<text x="340.6" y="71.2">(7BIT)</text>
<text x="307.2" y="134.5">Pull</text>
<text x="312.1" y="134.5">up</text>
<text x="315.6" y="134.5">resistors</text>
<text x="325" y="134.5">on</text>
<text x="328.5" y="134.5">SOM</text>
<text x="84.4" y="195.2">I2C</text>
<text x="88.6" y="195.2">ADDRESS IS</text>
<text x="91.6" y="197.2">0b0011010</text>
<text x="101.2" y="195.2">0b0011</text>
<text x="103.6" y="197.2">=</text>
<text x="106.3" y="197.2">0x1A</text>
<text x="109.6" y="195.2">A2</text>
<text x="113.1" y="195.2">A1</text>
<text x="116.5" y="195.2">A0</text>
</g>
<g font-size="1.8" fill="#840084">
<text x="354.3" y="32.6">25V</text>
<text x="354.3" y="35.1">X5R</text>
<text x="363.2" y="32.6">25V</text>
<text x="363.2" y="35.1">X5R</text>
<text x="388.6" y="52.9">25V</text>
<text x="388.6" y="55.5">X5R</text>
<text x="35.6" y="78.3">16V</text>
<text x="35.6" y="80.9">X7R</text>
<text x="99.1" y="80.9">16V</text>
<text x="99.1" y="83.4">X7R</text>
<text x="109.2" y="80.9">16V</text>
<text x="109.2" y="83.4">X7R</text>
<text x="80" y="112.6">16V</text>
<text x="80" y="115.2">X7R</text>
<text x="96.5" y="168.5">16V</text>
<text x="96.5" y="171">X7R</text>
<text x="356.9" y="183.7">C0G</text>
<text x="356.9" y="181.2">50V</text>
<text x="367" y="183.7">C0G</text>
<text x="367" y="181.2">50V</text>
<text x="325.1" y="191.4">C0G</text>
<text x="325.1" y="188.8">50V</text>
<text x="335.3" y="191.4">C0G</text>
<text x="335.3" y="188.8">50V</text>
</g>
<g font-size="1.8" fill="#a90000">
<text x="317.2" y="36.3" transform="rotate(-90 317.2 36.3)">7</text>
<text x="340.1" y="36.9" transform="rotate(-90 340.1 36.9)">10</text>
<text x="348.5" y="46.7">8</text>
<text x="307.3" y="48">15</text>
<text x="307.3" y="50.5">16</text>
<text x="307.9" y="53.1">1</text>
<text x="347.9" y="49.3">14</text>
<text x="347.9" y="51.8">13</text>
<text x="307.9" y="55.6">2</text>
<text x="307.9" y="58.2">3</text>
<text x="347.9" y="54.4">11</text>
<text x="347.9" y="59.4">12</text>
<text x="307.9" y="60.7">4</text>
<text x="307.9" y="63.2">5</text>
<text x="307.9" y="65.8">6</text>
<text x="347.9" y="63.2">17</text>
<text x="348.5" y="65.8">9</text>
<text x="57.1" y="68.3">S1</text>
<text x="70.4" y="70.9">C</text>
<text x="70.5" y="68.3">A</text>
<text x="57.1" y="73.4">S2</text>
<text x="70.4" y="73.4">B</text>
<text x="56.4" y="100.1">2</text>
<text x="64.1" y="97.5">1</text>
<text x="60.7" y="108" transform="rotate(-90 60.7 108)">MTG</text>
<text x="64.1" y="102.6">3</text>
<text x="56.4" y="126.7">1</text>
<text x="56.4" y="131.8">3</text>
<text x="64.1" y="129.3">2</text>
<text x="60.7" y="137.2" transform="rotate(-90 60.7 137.2)">MTG</text>
<text x="258.4" y="136.9">1</text>
<text x="301.6" y="136.9">3</text>
<text x="258.4" y="139.4">2</text>
<text x="301.6" y="139.4">4</text>
<text x="301.6" y="144.5">7</text>
<text x="301.6" y="147.1">8</text>
<text x="257.8" y="150.9">11</text>
<text x="257.8" y="153.4">12</text>
<text x="257.8" y="156">21</text>
<text x="300.9" y="154.7">10</text>
<text x="301.6" y="152.1">9</text>
<text x="257.8" y="158.5">22</text>
<text x="300.9" y="158.5">18</text>
<text x="300.9" y="161">19</text>
<text x="258.4" y="163.6">5</text>
<text x="258.4" y="166.1">6</text>
<text x="300.9" y="163.6">20</text>
<text x="300.9" y="166.1">17</text>
<text x="81" y="172.2" transform="rotate(-90 81 172.2)">8</text>
<text x="257.8" y="168.7">13</text>
<text x="257.8" y="171.2">14</text>
<text x="257.8" y="173.7">15</text>
<text x="300.9" y="171.2">23</text>
<text x="300.9" y="173.7">24</text>
<text x="71.7" y="175">1</text>
<text x="71.7" y="177.5">2</text>
<text x="257.8" y="176.3">16</text>
<text x="257.8" y="178.8">28</text>
<text x="300.9" y="178.8">25</text>
<text x="71.7" y="185.2">7</text>
<text x="89.5" y="182.6">3</text>
<text x="257.8" y="181.4">27</text>
<text x="300.9" y="181.4">26</text>
<text x="71.7" y="187.7">6</text>
<text x="71.7" y="190.2">5</text>
<text x="257.8" y="187.7">30</text>
<text x="257.8" y="190.2">29</text>
<text x="81" y="195" transform="rotate(-90 81 195)">4</text>
<text x="83.6" y="195" transform="rotate(-90 83.6 195)">9</text>
</g>
<g font-size="1.8" fill="#0f0f0f">
<text x="356.9" y="49.2">I2C_SDA</text>
<text x="356.9" y="51.7">I2C_SCL</text>
<text x="356.9" y="59.3">IO_EXP_IRQ</text>
<text x="289.6" y="63.2">AIN6_VBUS</text>
<text x="289.6" y="65.7">AIN7_10V</text>
<text x="20" y="68.2">ENC_SW_IN</text>
<text x="76.2" y="68.2">ENC_A_IN</text>
<text x="113" y="68.2">ENC0_A</text>
<text x="76.2" y="73.3">ENC_B_IN</text>
<text x="113" y="73.3">ENC0_B</text>
<text x="91.4" y="102.5">CYCLE_SW_IN</text>
<text x="91.4" y="129.2">SOURCE_SELECT_SW</text>
<text x="307.3" y="144.4">ENC0_A</text>
<text x="307.3" y="147">ENC0_B</text>
<text x="241" y="166">ENC_SW_IN</text>
<text x="56.9" y="174.9">I2C_SDA</text>
<text x="57" y="177.5">I2C_SCL</text>
<text x="223.4" y="178.7">SOURCE_SELECT_SW</text>
<text x="231.7" y="176.2">IO_EXP_IRQ</text>
<text x="230" y="181.3">CYCLE_SW_IN</text>
</g>
<g font-size="1.8" fill="#989898">
<text x="378.5" y="58">R72</text>
<text x="378.5" y="60.6">0</text>
<text x="340.4" y="139.3">J4</text>
<text x="341.1" y="141.8">~</text>
<text x="236.8" y="158.3">R15</text>
<text x="238.1" y="160.9">0</text>
<text x="39.4" y="182.5">10k</text>
<text x="39.4" y="180.6">R58</text>
<text x="57.2" y="182.5">10k</text>
<text x="57.2" y="180.6">R56</text>
<text x="48.3" y="197.7">10k</text>
<text x="48.3" y="195.8">R51</text>
</g>
<g font-size="1.8" fill="#aaa">
<text x="336.5" y="144.5">1</text>
<text x="336.5" y="147.1">3</text>
<text x="336.5" y="149.6">5</text>
<text x="345.4" y="144.5">2</text>
<text x="345.4" y="147.1">4</text>
<text x="345.4" y="149.6">6</text>
</g>
</svg>
